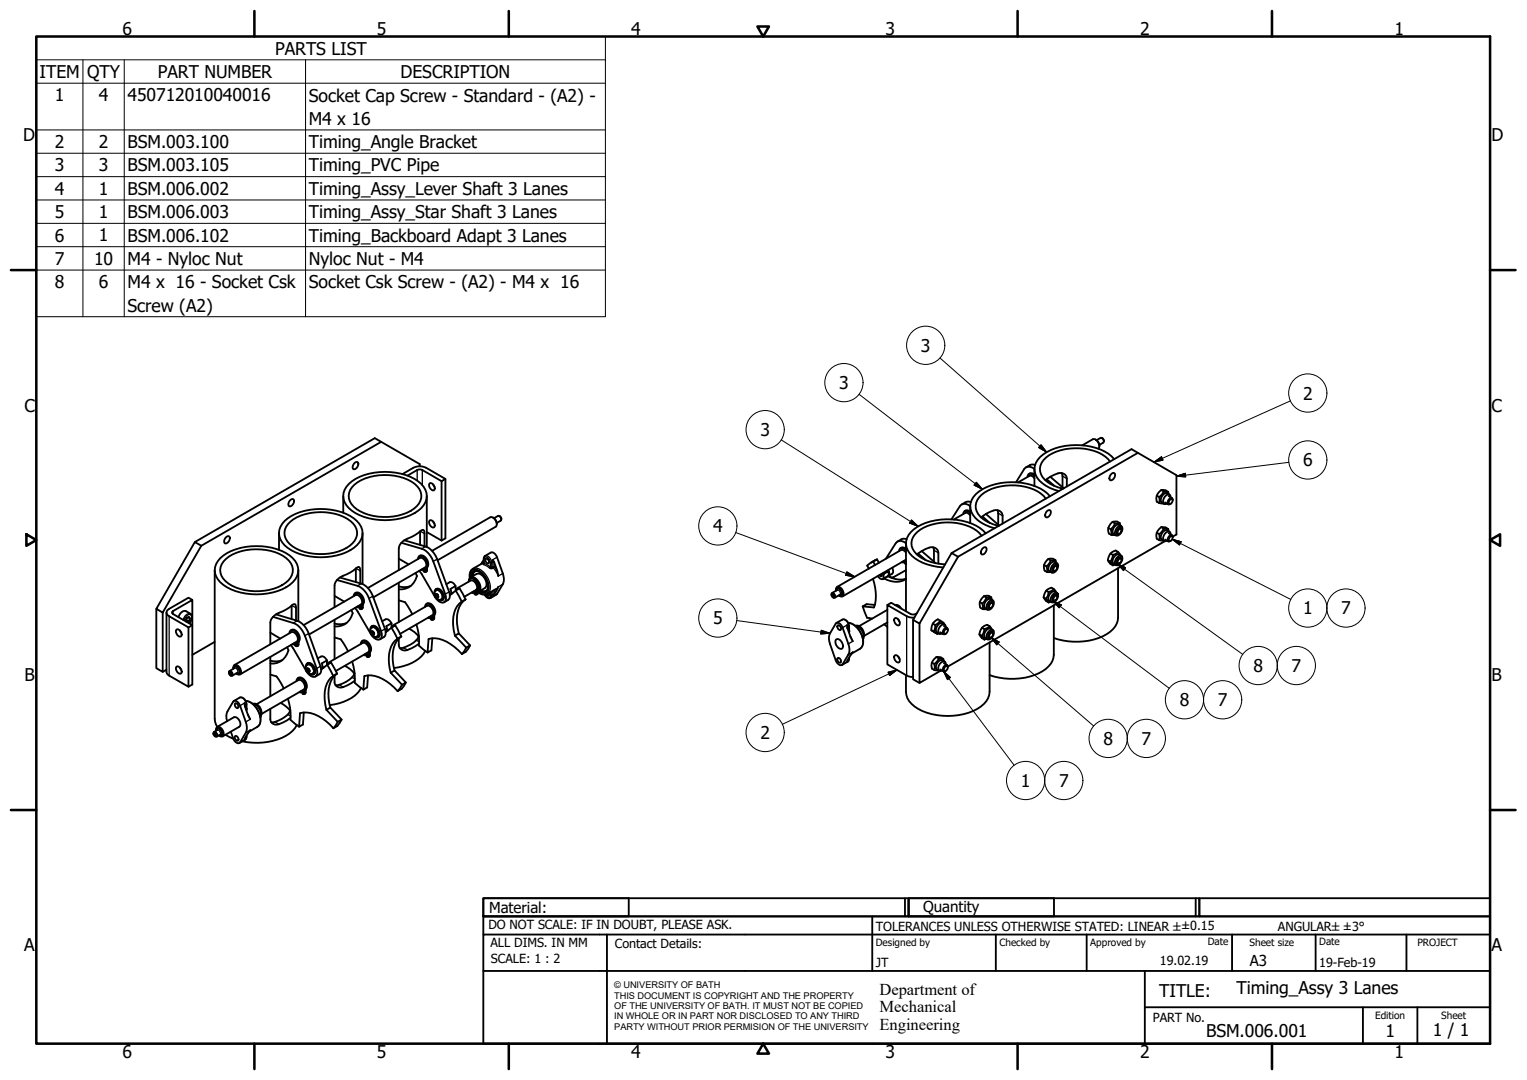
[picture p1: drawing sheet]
<svg xmlns="http://www.w3.org/2000/svg" width="420mm" height="297mm" viewBox="0 0 420 297" stroke-linecap="round" stroke-linejoin="round" font-family="sans-serif">
<!-- layer: Visible (ISO) -->
<g fill="none" stroke="#000" stroke-width=".51">
<path d="M79.7 137.7l.7-.4h.3a1.24 1.24 0 0 1 0 1.3 1.24 1.24 0 0 1-1.2 .6 1.29 1.29 0 0 1 .2-1.5zM94.4 136.4v4.6M96 133.1a16.2 16.2 0 0 1 14.3-2.8 8.7 8.7 0 0 1 7 5.3 5.2 5.2 0 0 1-3.2 5.5 17.6 17.6 0 0 1-17.3-.6 4.5 4.5 0 0 1-.8-7.4zM97.4 127.5l.3-.3 .6-.1a1.23 1.23 0 0 1 .1 1.3 1.23 1.23 0 0 1-1.2 .6 1.23 1.23 0 0 1 .2-1.5zM97.6 133.3a14.8 14.8 0 0 1 16.5-.2 4 4 0 0 1-.2 6.8 14.7 14.7 0 0 1-16.5-.5 3.9 3.9 0 0 1 .2-6.1zM104.9 121.5l-49.5 28.6M110.7 130.4l3.5-2a3.9 3.9 0 0 1 3.1 .3l5.3 3v16.4l-1.1 .6-4.1-2.4M112.1 130.8l2.7-1.5 .7-.2 .7 .2 5.3 3 1.1-.6M115.5 128.2v-.6l-12.4-7.1-49.5 28.6M117.4 136.4v14M118.2 133a1.24 1.24 0 0 1 1.2 .5 1.24 1.24 0 0 1 0 1.4 1.36 1.36 0 0 1-1.2-1.9zM119.2 133.3l.4 .6"/>
<path d="M121.5 132.3v16.4M267 139.2a1.87 1.87 0 0 0-2.9 0l-2.3 3.6M267 139.3v4.6M267.1 138.1a2.39 2.39 0 0 0-2.5 .7M283.1 130.4l.3-.2a1.1 1.1 0 0 1 1.2 .4M284.6 129a1.87 1.87 0 0 0-2.8 0l-2.2 3.6M284.6 131.5a1.17 1.17 0 0 0-1.3-.6l-3.2 1.8M284.6 131a.97 .97 0 0 0-1-.7 .97 .97 0 0 0-.9 .9M284.6 129v4.7M284.6 133.5l-.1 .1M284.8 127.9a2.35 2.35 0 0 0-2.5 .7M287.7 132.1a6.9 6.9 0 0 1 4.7-1.9l.3 .1a1.47 1.47 0 0 1 .8 1.3v2.2"/>
<path d="M287.8 137.1a10.8 10.8 0 0 0-8.3-3.6 12.9 12.9 0 0 0-10.1 3.3 3.9 3.9 0 0 0 1.1 6 11.6 11.6 0 0 0 4.3 1.8M288 131.8l2.2 1.9M288.9 136.5a14.5 14.5 0 0 0-12.1-3.8 12.5 12.5 0 0 0-8.9 4 4.5 4.5 0 0 0 1.2 6.5 13 13 0 0 0 4.6 2.1M289 131.1l3.7 3.2M292.1 130.1l.3 .8v3.1M297.8 122.5l2.9-1.7a1.74 1.74 0 0 1 1.5 2.6M301.4 120.9l.2 .1a1.97 1.97 0 0 1 .9 1.7M301.7 121.1l1.3-.7 .5 .3a.72 .72 0 0 1 .1 1l-1.1 .7M303.2 120.5l.5 .5v.4M305.4 126.9a11.2 11.2 0 0 0-9.6-3.6 11.8 11.8 0 0 0-8.7 3.3 3.9 3.9 0 0 0 1.1 5.9 11.2 11.2 0 0 0 4.3 1.9M305.8 130.4l.6-.3a1.21 1.21 0 0 1 .2 1.3 1.21 1.21 0 0 1-1.1 .7 1.15 1.15 0 0 1 .3-1.7zM306.6 126.3a13.3 13.3 0 0 0-10.6-3.9 13.6 13.6 0 0 0-10.5 4.1 4.4 4.4 0 0 0 1.3 6.4 11.8 11.8 0 0 0 4.5 2.2"/>
<path d="M313.1 124.6l-49.5 28.5M318.3 136.3l.7 .4M319 138.4l1.1 .1M319.5 134.8l.7 .4M320.6 138.2l.9 .5M321.4 135.3a1.84 1.84 0 0 0-1.9-.5 1.84 1.84 0 0 0-1.2 1.5v1.7l.7 .4M321.5 135.9l-.1-.6-1.2-.1-1.2 1.5v1.7M321.6 136.4l.9 .6M321.8 136l-.6-.3a1.71 1.71 0 0 0-1.5 2.5l.6 .4M321.8 137.5l.5-.3a.75 .75 0 0 1 .2 1 .75 .75 0 0 1-.9 .3zM322.1 136.8l-.2-.7a1.6 1.6 0 0 0-1.6 .8 1.6 1.6 0 0 0 .1 1.7l.7-.1M322.7 137.6l-.3-.6a1.19 1.19 0 0 0-1 1.7l.7-.1"/>
<path d="M53.6 149.1l1.8 1-10.6 18.4-1.8-1zM59.1 156.8l.1 41.6 .6 1.5 4.5-2.6a1.72 1.72 0 0 1 1.5 2.6l-4.5 2.6M60.6 153.5a16.2 16.2 0 0 1 14.4-2.8 8.6 8.6 0 0 1 7 5.3 5.1 5.1 0 0 1-3.3 5.5 17.6 17.6 0 0 1-17.2-.6 4.5 4.5 0 0 1-.9-7.4zM62.1 147.9l.6-.4h.3a1.23 1.23 0 0 1 0 1.3 1.23 1.23 0 0 1-1.2 .6 1.29 1.29 0 0 1 .3-1.5zM62.2 153.7a14.8 14.8 0 0 1 16.6-.2 4 4 0 0 1-.2 6.8 14.7 14.7 0 0 1-16.6-.5 3.8 3.8 0 0 1 .2-6.1zM76.8 146.6v4.6M78.3 143.3a16.2 16.2 0 0 1 14.4-2.8 8.7 8.7 0 0 1 7 5.3 5.2 5.2 0 0 1-3.3 5.5 17.6 17.6 0 0 1-17.3-.6 4.5 4.5 0 0 1-.8-7.4zM79.9 143.5a14.7 14.7 0 0 1 16.6-.2 4 4 0 0 1-.3 6.8 15 15 0 0 1-15.7 .2 4 4 0 0 1-.6-6.8zM82.1 156.8v14M92.7 159.5l5.7 1.6a5.6 5.6 0 0 1 3.1 3.5l3.4 9a1.4 1.4 0 0 1 .2 1.5 1.4 1.4 0 0 1-1.3 .8 3 3 0 0 1-1.7-1.5l-4.4-7.2M93.5 158.8l5.9 1.7a5.6 5.6 0 0 1 3.2 3.5l3.3 9a1.97 1.97 0 0 1-.3 2.2l-1 .6M97.9 156.4v3.7"/>
<path d="M99.8 146.6v14M109.7 153.7l2.7 1.5M110.4 149.3l5.6 1.6a5.6 5.6 0 0 1 3.2 3.5l3.3 9a1.51 1.51 0 0 1-.7 2.4 2.59 2.59 0 0 1-2.1-1.6l-3.6-6.2-.8-1M111.2 148.6l5.9 1.7a5.7 5.7 0 0 1 3.2 3.5l3.3 9a1.93 1.93 0 0 1-.3 2.2l-1.1 .6M114.4 157.6l.3 .8a4.6 4.6 0 0 1-5 3.7M115 153.8a.9 .9 0 0 1 .7-1 .9 .9 0 0 1 1 .6 2.19 2.19 0 0 1 .6 2.9l-.1 1h-.2l-.5-.2v-.8M115.4 153a1.83 1.83 0 0 1 2.4 1.8l-.3 2.3-.4 .2M115.6 146.1v3.8M116 156.6v.2M116.3 156.5v.2h-.5M116.8 156.5l.3 .2-.1 .4-.3-.2zM116.8 150.2l-.1-4.1-.2-.3h-.4a16.5 16.5 0 0 1-4.8 2.8l-1.1 1-.4 .8-.1 6.4"/>
<path d="M116.9 156.6l.2 .3M118.2 143.2a1.24 1.24 0 0 1 1.2 .5 1.24 1.24 0 0 1 0 1.4 1.36 1.36 0 0 1-1.2-1.9zM118.9 151.5l16-9.2a1.74 1.74 0 0 1 1.5 2.6l-16 9.2M119.2 143.5l.4 .6M128.9 160a.9 .9 0 0 1 .7-.9 .9 .9 0 0 1 1.1 .5 2.26 2.26 0 0 1 .6 2.9v.7l-.3 .4-.5-.2v-.9M129.1 159.5a1.11 1.11 0 0 1 .9-.8 1.11 1.11 0 0 1 1.1 .6l.4 .5a2.05 2.05 0 0 1 0 3 2.42 2.42 0 0 0 2.6 .6l2.5-1.5M129.2 159.3a1.36 1.36 0 0 1 2.2 .7 1.94 1.94 0 0 1 .1 2.7M129.3 159.2a1.4 1.4 0 0 1 2.1 .8 2.12 2.12 0 0 1 .1 2.4v.9l-.4 .2M129.5 158.8l1.6-1a2.35 2.35 0 0 1 2.7 2.2 1.5 1.5 0 0 1-.4 1.7l-1.7 1M129.5 158.8a1.51 1.51 0 0 1 .8-1.7 1.51 1.51 0 0 1 1.8 .2 4.8 4.8 0 0 1 2 5.1 1.43 1.43 0 0 1-2.3 .3M130.6 157.1l-.4 .8-.1 .6M132 157.3a1.33 1.33 0 0 0-1.5-.1 1.33 1.33 0 0 0-.6 1.4"/>
<path d="M132.6 155l-2.5 1.4a2.4 2.4 0 0 0-.8 2.6M133.1 155.1l.1-1.9 1.9-1.2a1.57 1.57 0 0 1 1.7 1.3l1.7 5.1a3.2 3.2 0 0 1-.2 2.3l-1.5 2.7-1.8 1.1a1.35 1.35 0 0 1-1.7-.9M133.1 154l-.7 1.1M133.6 153.7a.81 .81 0 0 1 .8 .4 .81 .81 0 0 1-.1 .9l-.7-.5zM135.5 154l.5 .7 .8 2.3 .3 1.4M135.6 142.4l.8 .7 .3 1.1M135.9 142.5l1.1-.6a.84 .84 0 0 1 .8 1.3l-1.1 .6M137.4 141.9l.5 .5v.5M240.2 159.2l.6 2.5a10.7 10.7 0 0 1-.3 5.4l-3.1-.3 1-.6 2.3 .2M240.3 154.4l1-.6 .5 1M240.3 154.4l-1.7 1.2 .5 .8M240.3 154.4l.5 1"/>
<path d="M241.3 153.8l-1.6 .9M241.5 158.4a1.27 1.27 0 0 0 1.6 .8M242.1 158.1l.5 .3M242.4 158.3h.1M242.6 157.8l-.1 .7-.5-.3M243 157.6l.1 .3M243.1 157.9l1.5-.9-.1 1.4-1.4 .8zM243.2 159.1a5.9 5.9 0 0 0 6.1 .2M244.3 158.5a6.8 6.8 0 0 0 5 .7M244.6 157l.1 .8-.2 .6M245.5 156.1l.2 .5a1.06 1.06 0 0 1-.3 1.2l-2.4 1.4M247.8 150.8a1.05 1.05 0 0 1 1.5 .2"/>
<path d="M248.5 154.4v.3M248.7 154.3v.3l-.2 .1-.3-.1M249 154.1v.9l.3 .2M249.3 149.4a1.85 1.85 0 0 0-2.9 0l-2.6 4.3M249.3 156.8l-3.4 1.9a1.41 1.41 0 0 1-1.4-.3M249.3 152a1.18 1.18 0 0 0-1.4-.7l-17.6 10.1M249.3 154.4l-.2 .1 .2 .3M249.3 151.4a.97 .97 0 0 0-1.1-.7 .97 .97 0 0 0-.8 .9M249.3 149.5v18.6M249.3 154l-17.5 10M249.4 148.3a2.36 2.36 0 0 0-2.5 .7M252.3 152.5l1.5-1a4.2 4.2 0 0 1 3.2-.9l.4 .1a1.47 1.47 0 0 1 .8 1.3v3"/>
<path d="M252.6 152.2l2.1 1.9M253.6 151.6l3.9 3.3M256.7 150.5l.3 .8v3.2M263.6 153.1l-1.8-1-10.6 18.4 1.8 1M263.6 153.1l-10.6 18.4M265.4 140.6l.3-.2a1.1 1.1 0 0 1 1.3 .4M267 141.8a1.16 1.16 0 0 0-1.4-.7l-3.2 1.8M267 141.2a.97 .97 0 0 0-1.1-.7 .97 .97 0 0 0-.9 .9M267 143.7l-.2 .1M270 142.3l1.5-1.1a4.5 4.5 0 0 1 3.2-.8l.4 .1a1.47 1.47 0 0 1 .8 1.3v2.2M270.1 147.3a11.4 11.4 0 0 0-9.7-3.6 11.6 11.6 0 0 0-8.7 3.4 3.9 3.9 0 0 0 1.3 6 13.4 13.4 0 0 0 7.1 2.1M270.3 142l2 1.8"/>
<path d="M270.4 150.8l.4-.3 .5 .1a1.37 1.37 0 0 1-1.1 1.9 1.1 1.1 0 0 1 .2-1.7zM271.2 146.7a13.6 13.6 0 0 0-10.8-3.9 14 14 0 0 0-9.7 3.5 4.5 4.5 0 0 0 1.1 7.3 15.5 15.5 0 0 0 7.8 2.5M271.3 141.4l3.6 3.2M274.4 140.3l.3 .8v3.2M287.3 155.4l.7 .4M288.1 140.6l.7-.3 .2 .1a1.37 1.37 0 0 1-1.2 1.9 1.16 1.16 0 0 1 .3-1.7zM288.4 153.7l.7 .4M289.6 157.1h.1M289.8 155.2l.8-.4 .3 .1a1.72 1.72 0 0 1-1.5 2.6 1.66 1.66 0 0 1 .4-2.3zM290.1 155.9l.5-.3a.74 .74 0 0 1 .2 1 .74 .74 0 0 1-.9 .3zM290.4 154.1a1.81 1.81 0 0 0-2.9 .8l-.3 .9a1.48 1.48 0 0 0 .9 1.5M290.6 154.8l-.2-.7h-1.3l-.5 .9-.6 .8 .1 1.5h1"/>
<path d="M290.6 155.3l.1 .1M290.9 154.9l-.7-.4a1.69 1.69 0 0 0-1.4 2.6l.6 .4M290.9 156l-.2-.6a1.18 1.18 0 0 0-1 1.7l.7-.1M304.8 154.1l.7 .4M304.9 145.2l.7 .4M305.5 152.2l.7 .4M306.1 143.5l.7 .4M306.8 155.3l-.6 .2M307.3 146.9h.1M307.3 155l.1 .1M307.4 153.2a.8 .8 0 0 1 1.3-.2 1.85 1.85 0 0 1-1.6 2.5 1.49 1.49 0 0 1 .3-2.3zM307.5 145l.7-.4a1.12 1.12 0 0 1 .2 2 1 1 0 0 1-1.5 .5 1.93 1.93 0 0 1 .6-2.1z"/>
<path d="M307.6 156.3v13.6a6 6 0 0 1-4.1 5.1 18.7 18.7 0 0 1-13.5 .5M307.7 151.8a1.36 1.36 0 0 0-1.9 .2l-.5 .7a1.73 1.73 0 0 0 .9 2.8M307.8 145.7l.3-.2h.4a.95 .95 0 0 1-.8 1.3 .75 .75 0 0 1 .1-1.1zM307.8 153.8l.3-.2 .4 .1v.6a.66 .66 0 0 1-1 .5zM308.1 143.9a1.79 1.79 0 0 0-2.9 .8l-.3 .8a1.46 1.46 0 0 0 .9 1.6M308.3 144.6l-.2-.7h-1.3l-1.2 1.7 .2 1.5h1M308.3 145.1l.1 .1M308.3 153.3h.1M308.3 152.8l-.6-1-1.5 .8-.7 1.9 .7 1M308.5 152.9l-.6-.4a1.69 1.69 0 0 0-1.5 2.6l.7 .3M308.5 144.7l-.6-.4a1.69 1.69 0 0 0-1.5 2.6l.7 .4M308.6 145.8l-.2-.6a1.17 1.17 0 0 0-1 1.7l.6-.1"/>
<path d="M308.6 154l-.2-.7a1.19 1.19 0 0 0-1 1.8l.6-.2M318.3 146.5l.7 .4M319 148.6l1.1 .1M319.5 145l.7 .4M320.5 148.9l-59.7 34.4M320.6 148.4l.9 .5M321.4 145.5a1.84 1.84 0 0 0-1.9-.5 1.84 1.84 0 0 0-1.2 1.5v1.7l.7 .4M321.5 146.1l-.1-.6-1.2-.1-1.2 1.5v1.7M321.6 146.6l.9 .6M321.8 146.2l-.6-.3a1.71 1.71 0 0 0-1.5 2.5l.6 .4M321.8 147.8l.5-.4a.76 .76 0 0 1 .2 1 .76 .76 0 0 1-.9 .3zM322.1 147l-.2-.7a1.6 1.6 0 0 0-1.6 .8 1.6 1.6 0 0 0 .1 1.7l.7-.1"/>
<path d="M322.7 147.6l1-.6v-16.3l-12.4-7.2-49.5 28.6M322.7 147.6l-.3-.4a1.19 1.19 0 0 0-1 1.7l.7-.1M322.7 147.6v.2M43 167.5v16.3l1.8 1v-16.3M48.6 173.2a1.23 1.23 0 0 1 1.2 .5 1.23 1.23 0 0 1-.1 1.4 1.34 1.34 0 0 1-1.1-1.9zM49.1 169.7a1.89 1.89 0 0 1 2-1.6l1.3 .7a1.87 1.87 0 0 1-.4 2.6M49.5 173.4l.4 .7M51.2 170.9l-.1-.2 .3-.8 .6-.3 .3 .5-.4 .8-.4 .2M51.2 170.5h.1M51.2 170.5l.7 .4M51.4 169.9l-.2 .6M51.7 169.8l.6 .3"/>
<path d="M51.9 172.6l1-.7v-6.9l-5.3 3.1-.3 .4 .3 .4 5.3 3v16.4l-1 .6M52.9 165l-1-.6-5.4 3.1a1.07 1.07 0 0 0-.7 1 1.07 1.07 0 0 0 .7 1l5.4 3.1v16.3l-5.4-3.1-.6-.6-.1-16.7M59.1 176.5l-6.2 3.6M74.4 174l2.7 1.6M75.1 169.7l5.6 1.7a5.6 5.6 0 0 1 3.2 3.4l3.2 9.1a1.5 1.5 0 0 1-.7 2.3 2.57 2.57 0 0 1-2.1-1.6l-4.3-7.2M75.9 169l5.9 1.7a5.6 5.6 0 0 1 3.1 3.5l3.3 9a1.87 1.87 0 0 1-.3 2.2l-1.1 .7M79 178l.4 .9a4.7 4.7 0 0 1-5 3.6M79.6 174.2a.9 .9 0 0 1 .7-.9 .9 .9 0 0 1 1.1 .5 2.21 2.21 0 0 1 .5 2.9v.7l-.2 .4-.5-.2v-.9M80 173.4a1.39 1.39 0 0 1 2 .8 2.03 2.03 0 0 1 .2 2.4l-.1 .9-.3 .2M80.2 166.6v3.7M80.3 166.5l.7-.4 .4 .4v4.1M80.3 166.5l-2.5 1.6a4.2 4.2 0 0 0-3.4 3.2v5.9"/>
<path d="M80.7 177v.3M80.9 176.9v.2l-.4 .1M81.4 177l.3 .1v.4l-.3-.2zM81.6 177l.1 .3M83.5 171.9l14.3-8.2a1.72 1.72 0 0 1 1.5 2.6l-14.3 8.2M92.1 175.3l1.7 .5 2 3.3M92.1 170.5v10.8M92.1 163.9l2.6 1.6M95.3 171.4a5.7 5.7 0 0 1-3.2 .1M96.7 167.8l.3 .9a4.7 4.7 0 0 1-4.9 3.6M97.3 164a.92 .92 0 0 1 .7-1 .92 .92 0 0 1 1.1 .6 2.17 2.17 0 0 1 .5 2.9v.7l-.3 .4-.5-.3v-.8M97.7 163.2a1.83 1.83 0 0 1 2.4 1.8l-.3 2.3-.4 .2"/>
<path d="M98.3 166.8v.3M98.6 166.7l-.3 .4-.1-.2M99.1 166.7l.3 .2v.4l-.3-.2zM99.1 160.4v-3.8l-.3-.6h-.3a17.2 17.2 0 0 1-4.9 2.8l-1.1 1-.4 .9v6.3M99.3 166.8l.1 .3M99.3 177.1a.91 .91 0 0 1 .7-.9 .91 .91 0 0 1 1 .5 2.26 2.26 0 0 1 .6 3v.7l-.3 .3-.5-.2v-.8M99.6 176.3a1.86 1.86 0 0 1 2.5 1.8l-.3 2.3-.4 .3M100.3 180v.2M100.6 179.8l-.3 .4-.2-.1M101 179.9l.3 .2v.3l-.3-.1zM101.2 161.7l14.3-8.2a1.7 1.7 0 0 1 1.5 2.5l-14.3 8.3M101.2 180l.2 .3"/>
<path d="M101.9 173.2v-.5a.72 .72 0 0 1 1.2-.4 2.26 2.26 0 0 1 1 2.9l-.7 .1-.3-.1M102.1 172.8l.2-.2a1.57 1.57 0 0 1 1.6 .8 1.57 1.57 0 0 1-.1 1.7 1.49 1.49 0 0 1-1.7-.6 1.49 1.49 0 0 1 0-1.7zM102.2 173.7l.3-.1 .4 .4v.5l-.3 .1-.4-.4zM102.3 172.3a1.79 1.79 0 0 1 2.2 1.8 .93 .93 0 0 1-.5 1.2M102.6 174l.3 .3M102.6 173.7v.3M102.6 174l-.4 .2M102.9 174.4l-.3 .2M105.2 170.9l.9-.6a1.37 1.37 0 0 1 1.6 1.1M106.1 173.9l2.7-1.9 1.6 3.1M106.4 173.6h.1M106.6 173.5l-.5 .3"/>
<path d="M107.7 171.4l-1.4 .8 .2 .8-.2 .6 .5-.3M107.7 172.6l1.7 3.1M107.7 171.4v1.2M107.7 172.2l9.8-5.6a1.72 1.72 0 0 1 1.5 2.6l-8.9 5.1M109.4 175.7a7.7 7.7 0 0 0-2.2 7.9l.3 1.4M109.7 175.6v1.8a1.66 1.66 0 0 0 2.4 1.4l1.2-.5 2-1.3M109.7 165.1l1.8 .5 2 3.3M109.7 160.3v10.8M110.4 175.1a7.7 7.7 0 0 0-2.2 8l.4 1.3M110.4 175.1l-1 .6M112.6 172.9a7 7 0 0 1 2.6 2.2M113 161.2a5.3 5.3 0 0 1-3.3 .1"/>
<path d="M114.6 171.8l.7 3.6v2.2l2.3 1.9M115.3 174.9l-.2 .3a6.3 6.3 0 0 1-5.1 3M116.9 166.9a.9 .9 0 0 1 .7-.9 .9 .9 0 0 1 1.1 .5 2.26 2.26 0 0 1 .5 3v.7l-.2 .3-.5-.2v-.8M117 179a10.1 10.1 0 0 1-7.3 4.5l-1.3 .2M117.3 166.1a1.38 1.38 0 0 1 2 .8 2.09 2.09 0 0 1 .2 2.4l-.1 .9-.3 .3M118 169.8v.2M118.2 169.6l-.2 .4-.2-.1M118.7 169.7l.3 .2v.3l-.3-.1zM118.9 169.7l.2 .3M119 175.5l-.3 3.4-1.1 .6 .3-3.7a8.9 8.9 0 0 1 8.2 3l1 1.1M119.5 162.9l.2-.7a1.47 1.47 0 0 1 2.1 1.1 1.28 1.28 0 0 1-.3 1.9l-.8-.2M119.8 162.6l.2-.2a1.59 1.59 0 0 1 1.5 .8 1.59 1.59 0 0 1-.1 1.7 1.49 1.49 0 0 1-1.6-.6 1.49 1.49 0 0 1 0-1.7z"/>
<path d="M119.8 163.7l.4-.2 .2 .5M119.9 162.1a1.79 1.79 0 0 1 2.3 1.9 .88 .88 0 0 1-.5 1.1M120 163.4l.4 .2 .2 .5-.2 .3-.4-.2-.2-.5zM120.4 164l-.4 .2M120.4 164l.2 .1M122.8 160.7l.9-.6a1.34 1.34 0 0 1 1.6 1.1M123.8 163.7l2.6-1.9 1.7 3.1M124.1 163.4h.1M124.3 163.3l-.5 .3M125.2 174.8l1-.6 3.1 3.3-1 .6M125.2 174.8l3.1 3.3M125.3 161.2l-1.4 .8 .2 .8-.1 .6 .6-.4"/>
<path d="M125.3 161.2l.1 1.2 1.6 3.1M125.4 162l4.1-2.3a1.72 1.72 0 0 1 1.5 2.6l-3.2 1.8M127 165.5a7.7 7.7 0 0 0-2.1 7.9l.3 1.4M128.1 164.9a7.7 7.7 0 0 0-2.2 7.9l.3 1.4M128.1 164.9l-1.1 .6M128.3 178.1l-1.2 1.8M129.3 177.5l-1.1 1.8-1.1 .6M130 162.8v.3M130.3 162.7l-.3 .4-.2-.1M130.7 162.8l.3 .1v.4l-.3-.2zM130.9 162.8l.2 .3M132.3 162.4l1 .3 .5-.2"/>
<path d="M134.3 161.3a1.33 1.33 0 0 1-.7 1.3 1.33 1.33 0 0 1-1.5-.1M134.5 163.1l-.1 .8-.7-.4M137.1 161.4l-1.6 2.7M228.8 163.6v-.4a.73 .73 0 0 1 .9 .3 .73 .73 0 0 1-.1 .9l-.5-.1M228.9 163.4a.57 .57 0 0 1 .4 .9h-.1a.55 .55 0 0 1-.3-.9zM230 162.5l.2-.7a1.32 1.32 0 0 1 1.3 .7 1.32 1.32 0 0 1-.1 1.5l-.6-.2M230 162.3a.74 .74 0 0 1 .6-.9 1.79 1.79 0 0 1 1.2 2.6l-.9-.1M230.1 175.9a1.7 1.7 0 0 1 1.6 2.5 1.72 1.72 0 0 1-1.6-2.5zM230.1 171.3a1.54 1.54 0 0 1 1.7 1.3l1.8 5.2a3.2 3.2 0 0 1-.2 2.3l-1.6 2.6a1.09 1.09 0 0 1-1.7-.7l-1.9-5.5a3.1 3.1 0 0 1 .2-2.3zM230.1 171.3l1.7-.9a1.67 1.67 0 0 1 1.8 1.8v1.3M230.4 162.3l-1.5 .8M230.4 172.1a.71 .71 0 0 1 .9 .3 .71 .71 0 0 1-.2 .9l-.5-.3z"/>
<path d="M231.1 163.6l-1.4 .8M233.1 171.9l.1 .9 1.5 3.6M233.4 171.3a5.2 5.2 0 0 1 3.9 6.5l-.7 .6-2.2 1.4M234.7 179.4l-1.6 2.6M235.3 172.1a2.92 2.92 0 0 1 2.2 3.8M235.6 172.1a2.34 2.34 0 0 1 2.1 2.9M236.1 172.3l1.2 1.1 .4 1.5M237.4 166.8l1.2 3.1 1.4 .2M237.7 174.9v.1M243.3 171.7l.9 .7M244.2 166.4l1-.6 5.3 3.1 1.1 .1 .7-.4M244.2 167.7l-7.8 4.5"/>
<path d="M244.2 171.2l-6.5 3.7M246.3 170a1.21 1.21 0 0 1 1.1 .7 1.21 1.21 0 0 1-.2 1.3 1.37 1.37 0 0 1-.9-2zM246.4 166.5v-.1a1.35 1.35 0 0 1 1.6 1M247.2 170.4l.3 .6M251.2 170.5v16.3l1.8 1M251.6 169.9l-1.7-.2-5.7-3.3v16.3l5.3 3.1 1.7 .4M253 171.5v16.3l5.6-3.2M256.2 173.3l.7 .4M256.7 171.5l-.5 1.8 1.7 1.1M256.7 171.5l.6 .4M258.7 173.9l.9 .5M258.7 170.7l-.7-.4-1.3 1.2"/>
<path d="M259.7 172.2l.9 .5M259.7 171.6v-.2l-1-.7-.6 .7a1.13 1.13 0 0 0-.8 1.5l-.4 .8 1 .7 .3-.2M259.9 171.8l-.6-.4a1.71 1.71 0 0 0-1.5 2.6l.6 .3M260 173.2l.5-.3a.82 .82 0 0 1 .2 1 .82 .82 0 0 1-.9 .4 .81 .81 0 0 1 .2-1.1zM260.2 172.5l-.2-.7a1.63 1.63 0 0 0-1.6 .8 1.63 1.63 0 0 0 .1 1.7l.7-.1M260.8 173.3l-.2-.6a1.17 1.17 0 0 0-1 1.7l.6-.1M269.5 174.5l.7 .4M269.6 165.6l.7 .4M270.2 172.7l.7 .3M270.7 164l.7 .3M271.4 175.7l-.5 .2M271.9 167.3h.1"/>
<path d="M271.9 175.4l.1 .1M272.1 173.6a.81 .81 0 0 1 1.2-.2 1.85 1.85 0 0 1-1.5 2.5 1.51 1.51 0 0 1 .3-2.3zM272.2 165.4a.76 .76 0 0 1 1.2-.1 1.84 1.84 0 0 1-1.7 2.4 1.66 1.66 0 0 1 .5-2.3zM272.3 176.7v13.6a5.7 5.7 0 0 1-3.4 4.7 17.6 17.6 0 0 1-17.2-.7 5.2 5.2 0 0 1-2.4-4v-4.6M272.3 172.2a1.43 1.43 0 0 0-1.8 .2l-.6 .7a1.73 1.73 0 0 0 1 2.8M272.4 166.1l.6-.3a.75 .75 0 0 1 .1 1 .75 .75 0 0 1-.9 .3zM272.5 174.3l.2-.3 .5 .1v.6a.82 .82 0 0 1-.9 .7 .81 .81 0 0 1 .2-1.1zM272.7 164.3a1.79 1.79 0 0 0-2.9 .8l-.2 .9a1.45 1.45 0 0 0 .8 1.5M272.9 165l-.2-.7h-1.3l-1.1 1.7 .1 1.5h1.1M272.9 165.5l.1 .1M272.9 173.7l.1 .1M273 173.2l-.7-1-1.4 .8-.3 1-.4 .9 .7 1"/>
<path d="M273.2 173.3l-.7-.4a1.69 1.69 0 0 0-1.4 2.6l.6 .3M273.2 165.1l-.7-.4a1.7 1.7 0 0 0-1.4 2.6l.6 .4M273.2 166.2l-.2-.6a1.19 1.19 0 0 0-1 1.7l.7-.1M273.2 174.4l-.2-.7a1.17 1.17 0 0 0-1 1.8l.7-.1M287.1 164.3l.7 .4M287.9 162.4l.6 .4M289.1 165.5l-.6 .2M289.6 165.2l.1 .1M289.8 163.4l.7-.4 .3 .1a1.68 1.68 0 0 1-1.3 2.6 1.51 1.51 0 0 1 .3-2.3zM290 166.5v13.6a6.9 6.9 0 0 1-5.4 5.6 18.9 18.9 0 0 1-12.3 0M290 162a1.43 1.43 0 0 0-1.8 .2l-.6 .7a1.73 1.73 0 0 0 .9 2.8M290.2 164l.2-.2 .5 .1v.6a.82 .82 0 0 1-.9 .7 .85 .85 0 0 1 .2-1.2z"/>
<path d="M290.6 163.5h.1M290.7 163l-.7-1-1.5 .8-.7 1.9 .7 1M290.9 163.1l-.7-.4a1.69 1.69 0 0 0-1.4 2.6l.6 .3M290.9 164.2l-.2-.7a1.17 1.17 0 0 0-1 1.8l.7-.2M45.8 184.2l-1 .6M48.6 183.4a1.23 1.23 0 0 1 1.1 .6 1.23 1.23 0 0 1 0 1.3 1.34 1.34 0 0 1-1.1-1.9zM49.5 183.7l.4 .6M62.5 198.4a3.4 3.4 0 0 1 .1-2.7l1.6-2.7a1.08 1.08 0 0 1 1.6 .7l2 5.5a3.2 3.2 0 0 1-.2 2.3l-1.5 2.7a1.1 1.1 0 0 1-1.8-.7l-.8-2.3M63 185.1v-.4a.73 .73 0 0 1 .9 .3 .73 .73 0 0 1-.1 .9l-.5-.2M63 185l.4-.1a.57 .57 0 0 1 .1 .9 .64 .64 0 0 1-.5-.8zM64.2 183.8a.74 .74 0 0 1 .6-1 1.78 1.78 0 0 1 1.2 2.7l-.9-.2M64.2 183.9l.2-.6a1.32 1.32 0 0 1 1.3 .6 1.32 1.32 0 0 1-.1 1.5l-.6-.2"/>
<path d="M64.3 192.8l1.7-.9a1.7 1.7 0 0 1 1.8 1.8v1.3M64.5 182.9l15.7-9a1.73 1.73 0 0 1 1.5 2.6l-15.7 9M64.6 183.7l-1.5 .9M64.7 193.4a.82 .82 0 0 1 .8 .5 .82 .82 0 0 1-.1 .9l-.7-.5zM65.3 185l-1.4 .9M67.3 193.4l.1 .9 1.5 3.5M67.6 192.8a5.2 5.2 0 0 1 3.9 6.4l-.7 .7-2.2 1.3M69.5 193.5a2.92 2.92 0 0 1 2.2 3.8M69.8 193.6a2.34 2.34 0 0 1 2.1 2.8M70.3 193.7l1.2 1.2 .4 1.5M70.6 193.7l11.5-6.7a1.73 1.73 0 0 1 1.5 2.6l-11.7 6.8M71.9 196.4v.1"/>
<path d="M74.4 195v2.8a1.67 1.67 0 0 0 2.4 1.4l2.2-1.1 .9-.7M74.4 185.5l1.7 .5 2 3.3M74.4 180.7v10.8M77.2 193.3l1.5 1 1.1 1.2M77.6 181.6a5.3 5.3 0 0 1-3.2 .1M79.2 192.2l.6 2.4 .1 3.4 2.4 1.9M79.9 195.3l-.1 .4a6.6 6.6 0 0 1-5.2 3M81.6 187.3a.91 .91 0 0 1 .7-.9 .91 .91 0 0 1 1 .5 2.29 2.29 0 0 1 .6 3v.7l-.3 .3-.5-.2v-.8M81.7 199.4a10.5 10.5 0 0 1-7.9 4.6 19 19 0 0 1-7.1-.1M82 186.5a1.83 1.83 0 0 1 2.4 1.8l-.3 2.3-.4 .3M82.6 190.2v.2M82.9 190v.3h-.5"/>
<path d="M83.4 190.1l.3 .2v.3l-.3-.1zM83.5 190.2l.2 .3M83.6 196l-.2 3.3-1.1 .6 .2-3.7a8.9 8.9 0 0 1 8.2 3l1 1.1M84.1 183.4a.77 .77 0 0 1 .3-.9 .77 .77 0 0 1 .9 0 2.29 2.29 0 0 1 1 2.9l-.6 .2-.4-.2M84.3 183l.3-.2a1.57 1.57 0 0 1 1.5 .8 1.57 1.57 0 0 1-.1 1.7 1.49 1.49 0 0 1-1.6-.6 1.49 1.49 0 0 1-.1-1.7zM84.4 184.1l.4-.2 .2 .5M84.5 182.5a1.37 1.37 0 0 1 1.9 .9 1.35 1.35 0 0 1-.1 2.1M84.6 183.8l.4 .2 .2 .6-.2 .3-.4-.3-.2-.5zM85 184.4l-.4 .2M85 184.4l.2 .1M86.1 185.2l-.1 .1M87.4 181.1l.9-.5a1.36 1.36 0 0 1 1.7 1"/>
<path d="M88.4 184.1l2.7-1.9 1.7 3.1M88.7 183.8h.1M89 183.6l-.6 .4M89.8 195.2l1.1-.6 3.1 3.3-1.1 .6M89.8 195.2l3.1 3.3M90 181.6l-1.5 .9 .2 .7-.1 .6 .7-.4M90 181.6v1.3M90 182.5l9.8-5.7a1.72 1.72 0 0 1 1.5 2.6l-8.9 5.1M90 182.8l1.7 3.1M91.7 185.9a6.7 6.7 0 0 0-2.4 6.6l.5 2.7M92.1 185.8v1.8a1.67 1.67 0 0 0 2.3 1.4l3.2-1.8M92.8 185.3a7.7 7.7 0 0 0-2.2 8l.3 1.3"/>
<path d="M92.8 185.3l-1.1 .6M92.9 198.5l-1.2 1.8M94 197.9l-1.2 1.8-1.1 .6M94.9 183.1a6.8 6.8 0 0 1 2.6 2.2M96.9 182l.6 2.4 .1 3.4 2.4 1.9M97.6 185.1l-.2 .4a6.5 6.5 0 0 1-5.1 2.9M99.3 189.2a10 10 0 0 1-7.2 4.5l-1.4 .2M101.3 185.8l-.3 3.3-1 .6 .2-3.7a8.9 8.9 0 0 1 8.2 3l1 1.1M107.5 185l1.1-.6 3.1 3.3-1.1 .6M107.5 185l3.1 3.3M110.6 188.3l-1.2 1.8M111.7 187.7l-1.2 1.8-1.1 .6"/>
<path d="M230.4 181a.72 .72 0 0 1 .9 .4 .72 .72 0 0 1-.2 .9l-.7-.7zM233.6 180.9l-.2 .9-1.8 1.1M246.3 180.2a1.2 1.2 0 0 1 1.1 .7 1.2 1.2 0 0 1-.2 1.3 1.36 1.36 0 0 1-.9-2zM247.2 180.6l.3 .6M256.4 182.2l.7 .4M257.1 184.3l1.2 .1M257.6 180.7l.7 .4M258.7 184.1l.9 .5M259.6 181.2a1.85 1.85 0 0 0-1.9-.5 1.85 1.85 0 0 0-1.3 1.5l-.1 .4a1.4 1.4 0 0 0 .8 1.7M259.7 181.8l-.1-.6-1.3-.1-1.2 1.5v1.7M259.7 182.4l.9 .5M259.9 182l-.6-.4a1.71 1.71 0 0 0-1.5 2.6l.6 .3"/>
<path d="M259.9 183.5l.6-.4a.75 .75 0 0 1 .1 1 .75 .75 0 0 1-.9 .3zM260.2 182.7l-.2-.7a1.64 1.64 0 0 0-1.6 .8 1.64 1.64 0 0 0 .1 1.8l.7-.2M260.8 183.4l-.2-.5a1.18 1.18 0 0 0-1 1.7l.6-.1M260.8 183.4v.1M58.7 201.9l.1-.5a.74 .74 0 0 1 .8 .3 .74 .74 0 0 1-.1 .9l-.4-.1M58.8 201.6a.54 .54 0 0 1 .5 .3 .54 .54 0 0 1 .1 .5l-.2 .1-.4-.4zM59.5 201l.1-.7a1.32 1.32 0 0 1 1.4 .7 1.32 1.32 0 0 1-.1 1.5l-.7-.2M59.5 200.8a.75 .75 0 0 1 .5-.9 1.78 1.78 0 0 1 1.2 2.7l-.9-.2M59.8 200.8l-.9 .5M60.5 202.1l-.9 .5M62 202.1l2.2 1.1M64.7 202.4a.81 .81 0 0 1 .8 .5 .81 .81 0 0 1-.1 .9l-.7-.6z"/>
<path d="M67.8 202.3l-.2 1-1.8 1.1M68.9 200.8l-1.6 2.7"/>
</g>
<!-- layer: Visible Narrow (ISO) -->
<g fill="none" stroke="#000" stroke-width=".36">
<path d="M114.8 129.3v2.9M116.2 129.3v4.1M292.4 130.9l1.1 .7M98 156.3l1.1 .7M115.7 146.1l1.1 .7M117.1 150.3l-1.1 .6M117.5 156.9l-.2 .1M117.5 156.2l-.2 .1M117.6 155.9l-.2 .2M120.3 153.8l-1.1 .6M129.3 159a1.74 1.74 0 0 1 .7-2.2 1.74 1.74 0 0 1 2.2 .3 5.4 5.4 0 0 1 2.2 5.4 1.71 1.71 0 0 1-2.9 .3M130.1 156.4a2.87 2.87 0 0 1 3.3 1.3 4.8 4.8 0 0 1 1.1 5.4l-.4 .3"/>
<path d="M133.1 155l-.2 .2 2 1.1 .5 .1M133.1 155l-.1 .3M133.1 155h.1M133.1 154.8l-.5 .2M133.1 153.7l.3-.5a1.47 1.47 0 0 1 1.5 1.6M133.1 154.5l-.4 .2M133.2 153.8v1.1l1.7 1.1-.2 .2M133.5 152.9a1.71 1.71 0 0 1 1.8 1.9M134.9 154.8v1.2l.5 .4M134.9 154.8h.4M135.3 154.8v1.3l.3-.2M135.6 155.9l.1 .3"/>
<path d="M135.6 155.9h.4M135.6 154.7h.4v1.2M135.6 154.6v1.3M135.6 154.6l-.3 .2M135.7 156.2l1.4 2.2 1.2-.7M135.7 156.2l-.3 .2M135.9 154.6h-.3M136 155.9l-.3 .3M136 155.9l.8 1.1M136.8 153.3l-1.3 .7 .1 .6M257 151.3l1.2 .7M274.7 141.1l1.2 .7"/>
<path d="M46.5 169.5v16.3M47.6 168.1v.8M50.6 170.6l.2-.5a1.18 1.18 0 0 1 1.9-.8 1.91 1.91 0 0 1-.7 2.1M52.4 168.8a1.89 1.89 0 0 0-2 1.7M80.3 166.5l1.1 .7M81.8 170.7l-1.1 .7M82.1 177.3l-.2 .1M82.2 176.6l-.3 .1M82.3 176.3l-.3 .2M84.9 174.2l-1 .6M99.4 160.5l-1 .6M99.8 167.1l-.2 .1"/>
<path d="M99.8 166.4l-.2 .1M99.9 166.1l-.2 .2M101.8 179.6l-.2 .1M101.9 179.3l-.3 .1M102.1 173.6l.2-.1a.8 .8 0 0 1 .5 1.2 .89 .89 0 0 1-.7-1.1zM102.3 172.6a1.65 1.65 0 0 1 1.5 2.5M102.6 164l-1.1 .6M105.9 173l-1 .6M111 178.1l1.1 .7M114.6 176.1l.7 .4M119.5 170l-.3 .2M119.5 169.3l-.3 .2"/>
<path d="M119.6 169.1l-.3 .1M119.8 163.4l.1-.1a.78 .78 0 0 1 .6 1.3l-.3-.1a.95 .95 0 0 1-.4-1.1zM120 162.4a1.65 1.65 0 0 1 1.4 2.5M123.6 162.8l-1.1 .6M131.5 163.1l-.2 .1M131.5 162.4l-.2 .1M131.6 162.1l-.3 .2M133.4 163.6l.2 .3a.73 .73 0 0 0 1.3 .2v-.3h.4M134.9 162.9v.9M135.3 163.8l-.3 .7M135.3 162.7v1.1M135.6 162.5v1.1"/>
<path d="M135.6 163.6l-.3 .2M135.9 163.5l-.3 .1M136 162.3v1.2h-.4M136.8 163.4l-1.3 .7 .1-.5M136.8 162.1l-.8 .1M138.3 160.7l-1.2 .7-.5 .5M230.2 162.4l.1-.3a.99 .99 0 0 1 1.1 .4 .99 .99 0 0 1-.2 1.3l-.3-.1M230.4 162.3l.6 .3 .2 .6-.1 .4M231.8 170.4a1.7 1.7 0 0 1 1.8 1.9M233.2 172.5l-.1-.6-1.3 .7M233.2 172.5v.3M233.2 172.6v.1"/>
<path d="M233.2 172.5l-.1 .1M233.4 171.3a5.4 5.4 0 0 1 3.9 6.3l-.7 .8M233.6 173.7l.1 .2M233.6 173.7h-.1M233.6 172.3v1.4M233.6 172.3l-.4 .2M233.6 173.3l.2 .3-.1 .3M233.6 173.5v.2M233.6 172.2v.1M233.7 173.9h-.1M233.7 173.4h-.1M233.9 174.9l.8 1.5-1.3 .7"/>
<path d="M234.4 179.6l.3-.2-1.3 .7M249.5 169.5v16.3M64.4 183.8l.1-.3a.98 .98 0 0 1 1.1 .5 .98 .98 0 0 1-.2 1.2l-.2-.1M64.6 183.7l.4 .1 .4 .5-.1 .7M66 191.9a1.74 1.74 0 0 1 1.8 1.9M67.4 194l-.1-.6-1.2 .7M67.4 194v.3M67.4 194.1h.1M67.4 194h-.1M67.6 192.8a5.4 5.4 0 0 1 3.9 6.3l-.7 .8M67.8 195.1l.1 .3M67.8 195.1h-.1"/>
<path d="M67.8 193.8v1.3M67.8 193.8l-.4 .2M67.8 194.8l.2 .3-.1 .3M67.8 195v.1M67.8 193.7v.1M67.9 195.4h-.1M67.9 194.8h-.1M68.1 196.4l.8 1.4-1.3 .8M75.7 198.6l1.1 .6M79.2 196.5l.8 .5M84.1 190.4l-.2 .2M84.1 189.8l-.2 .1"/>
<path d="M84.2 189.5l-.2 .1M84.3 183.8l.2-.1 .5 .3 .2 .9-.2 .1-.4-.3zM84.6 182.8a1.64 1.64 0 0 1 1.4 2.5M88.2 183.2l-1.1 .7M93.3 188.3l1.1 .7M96.9 186.3l.7 .4M101.8 180.2l-.2 .2M233.2 181.6l-.1 .4-1.3 .7M233.6 181.3l-.4 .7M233.6 181v.3M233.6 181.3l-.3 .1M233.6 181.2v.1"/>
<path d="M59.6 200.9l.3-.5a1.23 1.23 0 0 1 1 1.8h-.5M59.8 200.8a.87 .87 0 0 1 .7 1.3M67.4 203.1l-.1 .4-1.2 .7M67.8 202.8l-.4 .7M67.8 202.5v.3M67.8 202.8l-.3 .1M67.8 202.7v.1M68.6 201.1l.3-.3-1.3 .7"/>
</g>
<!-- layer: Visible (ISO) -->
<g fill="#000">
<circle cx="248.2" cy="154.6" r=".25"/>
<circle cx="120.2" cy="163.5" r=".25"/>
</g>
<!-- layer: Symbol (ISO) -->
<g fill="none" stroke="#000" stroke-width=".28">
<path d="M10 16.5v-6.5h156.6v6.5M10 16.5h156.6v6.4M10 16.5v70.6h156.6v-64.2M22.8 16.5v70.6M34.2 16.5v70.6M84.1 16.5v70.6M10 22.9h156.6M10 35.7h156.6M10 42.1h156.6M10 48.6h156.6M10 55h156.6M10 61.4h156.6"/>
<path d="M10 67.8h156.6M10 74.3h156.6M258.6 98.5l29.4 25.9M236.4 108.4l33.9 26.2M355.1 110.2l-37.6 16.9M214.9 121l37.7 23.8M268.6 132.6l1.7 2-2.3-1.2zM286.4 122.3l1.6 2.1-2.2-1.3zM317.5 127.1l2.1-1.5 .4 .9zM323.7 131l2.4-.8 .2 1zM354.7 127.2l-31 3.8M202.4 146.5l32.8 12.1"/>
<path d="M233 157.3l2.2 1.3-2.5-.4zM250.8 143l1.8 1.8-2.3-.9zM307.4 155.1l2.3 1-.6 .8zM307.4 155.1l34.5 24.9M322.5 148.3l2.5 .7-.5 .9zM322.5 148.3l32.7 16.6M202.7 170.7l25.7 3.5M226 173.3l2.4 .9-2.6 .1zM272.7 175.4l2.2 1.2-.6 .8zM272.7 175.4l28.2 24.3M289.7 165.3l2.3 1.1-.6 .8zM289.7 165.3l32 24"/>
<path d="M244.3 184.9l2.5-.6-2 1.5zM246.8 184.3l-31.6 14.9M259.6 184.6l1.9 1.7-.8 .6zM259.6 184.6l19.5 25.9"/>
<circle cx="254.7" cy="95" r="5.3"/>
<circle cx="210.5" cy="118.2" r="5.3"/>
<circle cx="232.2" cy="105.2" r="5.3"/>
<circle cx="359.8" cy="108.1" r="5.3"/>
<circle cx="359.8" cy="126.5" r="5.3"/>
<circle cx="197.5" cy="144.6" r="5.3"/>
<circle cx="197.5" cy="170" r="5.3"/>
<circle cx="359.8" cy="167.2" r="5.3"/>
<circle cx="370.3" cy="167.2" r="5.3"/>
<circle cx="325.9" cy="192.5" r="5.3"/>
<circle cx="336.4" cy="192.5" r="5.3"/>
<circle cx="346.2" cy="183" r="5.3"/>
<circle cx="356.7" cy="183" r="5.3"/>
<circle cx="210.5" cy="201.5" r="5.3"/>
<circle cx="282.2" cy="214.7" r="5.3"/>
<circle cx="292.7" cy="214.7" r="5.3"/>
<circle cx="304.9" cy="203.1" r="5.3"/>
<circle cx="315.4" cy="203.1" r="5.3"/>
</g>
<!-- layer: Border (ISO) -->
<g fill="none" stroke="#000" stroke-width=".7">
<path d="M10 10h400v277h-400zM70 3v7M140 3v7M208.4 7.3h3.2l-1.6 2.7zM280 3v7M350 3v7M3 74.3h7M410 74.3h7M7.3 146.9l2.7 1.6-2.7 1.6zM410 148.5l2.7-1.6v3.2zM3 222.8h7M410 222.8h7"/>
<path d="M70 287v7M140 287v7M210 287l1.6 2.8h-3.2zM280 287v7M350 287v7"/>
</g>
<!-- layer: Title (ISO) -->
<g fill="none" stroke="#000" stroke-width=".51">
<path d="M133 247h40v5h-40zM133 247h117v5h-117zM133 257v-5h277v5M133 257h277v30h-277zM167 257v30M240 252v15M249 247v5M250 247h40v5h-40zM250 247h80v5h-80zM274 257v10M299 257v10M329 247v5"/>
<path d="M330 247h80v5h-80zM339 257v10M362 257v10M387 257v10M133 267h277M315 277h95M315 267v20M375 277v10M390 277v10"/>
</g>
<!-- layer: Symbol (ISO) -->
<g fill="#000" stroke="#000" stroke-width=".28">
<path d="M268 133.4l2.3 1.2zM268.6 132.6l1.7 2-2.3-1.2zM285.8 123.1l2.2 1.3zM286.4 122.3l1.6 2.1-2.2-1.3zM317.5 127.1l2.1-1.5zM317.5 127.1l2.1-1.5 .4 .9zM323.7 131l2.4-.8zM323.7 131l2.4-.8 .2 1zM232.7 158.2l2.5 .4zM233 157.3l2.2 1.3-2.5-.4zM250.3 143.9l2.3 .9zM250.8 143l1.8 1.8-2.3-.9z"/>
<path d="M307.4 155.1l2.3 1zM307.4 155.1l2.3 1-.6 .8zM322.5 148.3l2.5 .7zM322.5 148.3l2.5 .7-.5 .9zM225.8 174.3l2.6-.1zM226 173.3l2.4 .9-2.6 .1zM272.7 175.4l2.2 1.2zM272.7 175.4l2.2 1.2-.6 .8zM289.7 165.3l2.3 1.1zM289.7 165.3l2.3 1.1-.6 .8zM244.8 185.8l2-1.5zM244.3 184.9l2.5-.6-2 1.5z"/>
<path d="M259.6 184.6l1.9 1.7zM259.6 184.6l1.9 1.7-.8 .6z"/>
</g>
<g font-size="4.8">
<text x="33.7" y="9.6">6</text>
<text x="103.7" y="9.6">5</text>
<text x="173.7" y="9.6">4</text>
<text x="243.7" y="9.6">3</text>
<text x="313.7" y="9.6">2</text>
<text x="383.7" y="9.6">1</text>
<text x="75.7" y="15">PARTS LIST</text>
<text x="10.9" y="21.4">ITEM</text>
<text x="24" y="21.5">QTY</text>
<text x="43.4" y="21.4">PART NUMBER</text>
<text x="110.2" y="21.5">DESCRIPTION</text>
<text x="15.1" y="27.9">1</text>
<text x="27.2" y="27.8">4</text>
<text x="35.1" y="27.9">450712010040016</text>
<text x="85" y="27.9">Socket Cap Screw - Standard - (A2) -</text>
<text x="85" y="34.3">M4 x 16</text>
<text x="6.3" y="38.9">D</text>
<text x="15.1" y="40.7">2</text>
<text x="27.2" y="40.7">2</text>
<text x="35.1" y="40.7">BSM.003.100</text>
<text x="85" y="40.8">Timing_Angle Bracket</text>
<text x="410.4" y="38.9">D</text>
<text x="15.1" y="47.1">3</text>
<text x="27.2" y="47.1">3</text>
<text x="35.1" y="47.1">BSM.003.105</text>
<text x="85" y="47.1">Timing_PVC Pipe</text>
<text x="15.1" y="53.5">4</text>
<text x="27.2" y="53.5">1</text>
<text x="35.1" y="53.6">BSM.006.002</text>
<text x="85" y="53.6">Timing_Assy_Lever Shaft 3 Lanes</text>
<text x="15.1" y="60">5</text>
<text x="27.2" y="60">1</text>
<text x="35.1" y="60">BSM.006.003</text>
<text x="85" y="60.1">Timing_Assy_Star Shaft 3 Lanes</text>
<text x="15.1" y="66.4">6</text>
<text x="27.2" y="66.4">1</text>
<text x="35.1" y="66.4">BSM.006.102</text>
<text x="85" y="66.5">Timing_Backboard Adapt 3 Lanes</text>
<text x="15.1" y="72.8">7</text>
<text x="25.9" y="72.8">10</text>
<text x="35.1" y="72.9">M4 - Nyloc Nut</text>
<text x="85" y="72.9">Nyloc Nut - M4</text>
<text x="15.1" y="79.3">8</text>
<text x="27.2" y="79.3">6</text>
<text x="35.1" y="79.3">M4 x 16 - Socket Csk</text>
<text x="85" y="79.3">Socket Csk Screw - (A2) - M4 x 16</text>
<text x="35.1" y="85.7">Screw (A2)</text>
<text x="253.4" y="96.8">3</text>
<text x="230.9" y="107">3</text>
<text x="6.7" y="113.2">C</text>
<text x="358.5" y="109.9">2</text>
<text x="410.4" y="113.2">C</text>
<text x="209.2" y="120">3</text>
<text x="358.5" y="128.3">6</text>
<text x="196.2" y="146.4">4</text>
<text x="196.2" y="171.7">5</text>
<text x="358.5" y="169">1</text>
<text x="369" y="169">7</text>
<text x="344.9" y="184.8">8</text>
<text x="355.4" y="184.8">7</text>
<text x="6.8" y="187.4">B</text>
<text x="410.4" y="187.4">B</text>
<text x="324.6" y="194.3">8</text>
<text x="335.1" y="194.2">7</text>
<text x="209.2" y="203.2">2</text>
<text x="303.6" y="204.9">8</text>
<text x="314.1" y="204.8">7</text>
<text x="280.9" y="216.4">1</text>
<text x="291.4" y="216.4">7</text>
<text x="6.7" y="261.7">A</text>
<text x="410.4" y="261.7">A</text>
<text x="319" y="274.2">TITLE:</text>
<text x="340.2" y="273.3">Timing_Assy 3 Lanes</text>
<text x="331.9" y="285.3">BSM.006.001</text>
<text x="381.2" y="285.3">1</text>
<text x="394.2" y="285">1 / 1</text>
<text x="33.7" y="291">6</text>
<text x="103.7" y="290.9">5</text>
<text x="173.7" y="290.9">4</text>
<text x="243.7" y="291">3</text>
<text x="313.7" y="291">2</text>
<text x="383.7" y="290.9">1</text>
</g>
<g font-size="4.6">
<text x="242" y="273.7">Department of</text>
<text x="242" y="278.4">Mechanical</text>
<text x="242" y="283.2">Engineering</text>
</g>
<g font-size="4.1">
<text x="134.6" y="251.1">Material:</text>
<text x="254" y="250.8">Quantity</text>
<text x="343.9" y="265.6">A3</text>
</g>
<g font-size="3.5">
<text x="134.4" y="255.6">DO NOT SCALE: IF IN DOUBT, PLEASE ASK.</text>
<text x="241" y="256">TOLERANCES UNLESS OTHERWISE STATED: LINEAR ±±0.15</text>
<text x="351.6" y="256">ANGULAR±±3°</text>
<text x="134.9" y="260.6">ALL DIMS. IN MM</text>
<text x="169.2" y="260.6">Contact Details:</text>
<text x="135.1" y="264.8">SCALE: 1 : 2</text>
<text x="241" y="266">JT</text>
<text x="319.2" y="265.5">19.02.19</text>
<text x="363" y="266">19-Feb-19</text>
<text x="317.2" y="281.2">PART No.</text>
</g>
<g font-size="2.8">
<text x="241" y="260.1">Designed by</text>
<text x="275" y="260.1">Checked by</text>
<text x="300" y="260.1">Approved by</text>
<text x="332.3" y="260">Date</text>
<text x="343.8" y="260.1">Sheet size</text>
<text x="363" y="260">Date</text>
<text x="390" y="260.1">PROJECT</text>
<text x="378.4" y="280.1">Edition</text>
<text x="396.6" y="280.1">Sheet</text>
</g>
<g font-size="2.5">
<text x="169" y="271.9">© UNIVERSITY OF BATH</text>
<text x="169" y="274.7">THIS DOCUMENT IS COPYRIGHT AND THE PROPERTY</text>
<text x="169" y="277.5">OF THE UNIVERSITY OF BATH. IT MUST NOT BE COPIED</text>
<text x="169" y="280.4">IN WHOLE OR IN PART NOR DISCLOSED TO ANY THIRD</text>
<text x="169" y="283.2">PARTY WITHOUT PRIOR PERMISION OF THE UNIVERSITY</text>
</g>
</svg>
